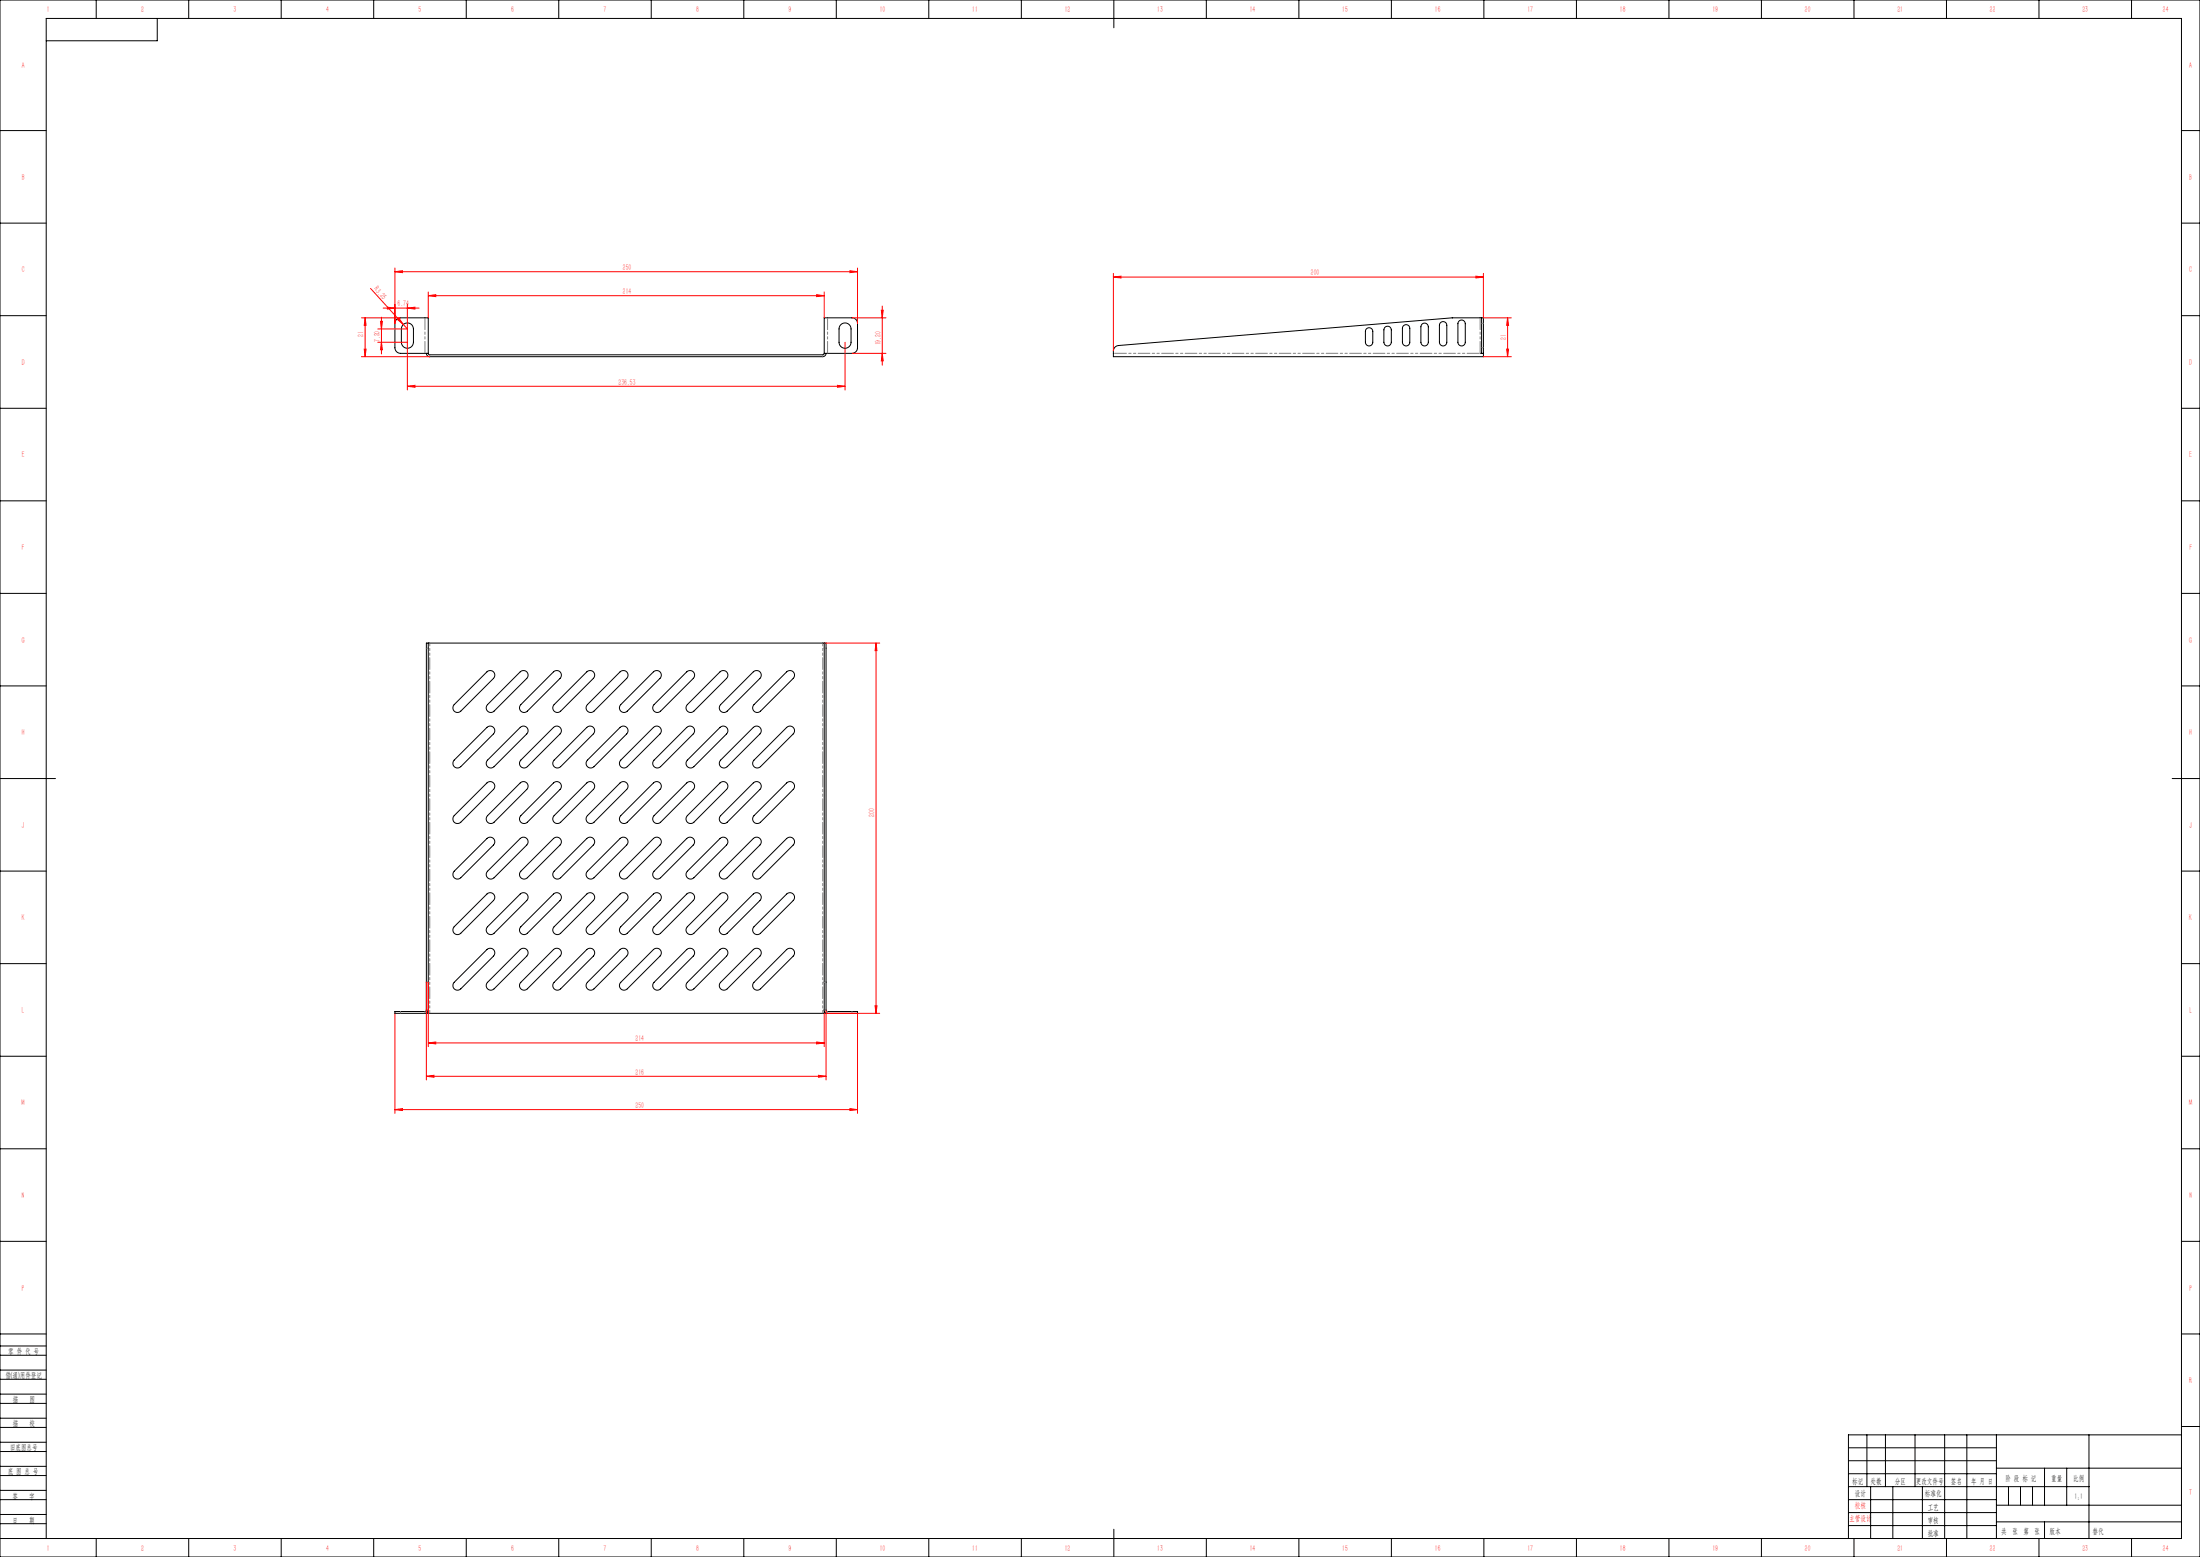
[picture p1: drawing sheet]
<svg xmlns="http://www.w3.org/2000/svg" width="1189mm" height="841mm" viewBox="0 0 1189 841" stroke-linecap="round" stroke-linejoin="round" font-family="sans-serif">
<g fill="none" stroke="#000" stroke-width=".54">
<path d="M0 0h1189v841h-1189zM52 0v10M85 10v12h-60M102 0v10M152 0v10M202 0v10M252 0v10M302 0v10M352 0v10M402 0v10M452 0v10M502 0v10"/>
<path d="M552 0v10M602 0v15M652 0v10M702 0v10M752 0v10M802 0v10M852 0v10M902 0v10M952 0v10M1002 0v10M1052 0v10M1102 0v10"/>
<path d="M1152 0v10M0 71h25M1179 71h10M0 121h25M1179 121h10M0 171h25M218 175a3 3 0 0 1 3 0 3 3 0 0 1 2 3v7a3 3 0 0 1-3 3 3 3 0 0 1-3-3v-7zM454 175a3 3 0 0 1 4 0 3 3 0 0 1 2 3v7a3 3 0 0 1-3 3 3 3 0 0 1-4-3v-7zM738 178l2-1 2 1v7a2 2 0 0 1-2 2 2 2 0 0 1-2-2zM748 177l2-1 2 1v8a2 2 0 0 1-2 2 2 2 0 0 1-2-2zM758 176l2-1 2 2v8a2 2 0 0 1-2 2 2 2 0 0 1-2-2zM768 175h2l2 1v9a2 2 0 0 1-2 2 2 2 0 0 1-2-2z"/>
<path d="M778 174h2l2 1v10a2 2 0 0 1-2 2 2 2 0 0 1-2-2v-9zM788 174l2-1 2 1v11a2 2 0 0 1-2 2 2 2 0 0 1-2-2v-10zM801 172a1.5 1.5 0 0 1 1 1 1.5 1.5 0 0 1 0 1v17M801 172v19M801 172h-16l-181 15a4 4 0 0 0-2 5v1h200v-2M1179 171h10M230 191h-14a3 3 0 0 1-3-3v-13a3 3 0 0 1 3-3h15v19M230 191l1 1 1 1h213l1-1v-1M230 191h1M231 191l1 1h213v-1M445 191v-19h15a3 3 0 0 1 3 3v13a3 3 0 0 1-3 3h-14M445 191h1"/>
<path d="M800 191h1M801 191h1M0 221h25M1179 221h10M0 271h25M1179 271h10M0 321h25M1179 321h10M231 347h-1v199h-14a1.6 1.6 0 0 0-3 1h17h1v-1M231 347v200M231 347h214M445 347h1v199h1h14a1.5 1.5 0 0 1 2 0 1.5 1.5 0 0 1 0 1h-16h-1l-1-1"/>
<path d="M445 347v200M0 371h25M281 363a2.5 2.5 0 0 1 4 0 2.5 2.5 0 0 1 0 3l-18 18a2.5 2.5 0 0 1-4 0 2.5 2.5 0 0 1 0-3zM299 363a2.5 2.5 0 0 1 4 0 2.5 2.5 0 0 1 0 3l-18 18a2.5 2.5 0 0 1-4 0 2.5 2.5 0 0 1 0-3zM317 363a2.5 2.5 0 0 1 4 0 2.5 2.5 0 0 1 0 3l-18 18a2.5 2.5 0 0 1-4 0 2.5 2.5 0 0 1 0-3zM335 363a2.5 2.5 0 0 1 4 0 2.5 2.5 0 0 1 0 3l-18 18a2.5 2.5 0 0 1-4 0 2.5 2.5 0 0 1 0-3zM353 363a2.5 2.5 0 0 1 4 0 2.5 2.5 0 0 1 0 3l-18 18a2.5 2.5 0 0 1-4 0 2.5 2.5 0 0 1 0-3zM371 363a2.5 2.5 0 0 1 4 0 2.5 2.5 0 0 1 0 3l-18 18a2.5 2.5 0 0 1-4 0 2.5 2.5 0 0 1 0-3zM389 363a2.5 2.5 0 0 1 4 0 2.5 2.5 0 0 1 0 3l-18 18a2.5 2.5 0 0 1-4 0 2.5 2.5 0 0 1 0-3zM407 363a2.5 2.5 0 0 1 4 0 2.5 2.5 0 0 1 0 3l-18 18a2.5 2.5 0 0 1-4 0 2.5 2.5 0 0 1 0-3zM425 363a2.5 2.5 0 0 1 4 0 2.5 2.5 0 0 1 0 3l-18 18a2.5 2.5 0 0 1-4 0 2.5 2.5 0 0 1 0-3zM1179 371h10"/>
<path d="M245 381l18-18a2.5 2.5 0 0 1 4 0 2.5 2.5 0 0 1 0 3l-18 18a2.5 2.5 0 0 1-4 0 2.5 2.5 0 0 1 0-3zM245 411l18-18a2.5 2.5 0 0 1 4 0 2.5 2.5 0 0 1 0 3l-18 18a2.5 2.5 0 0 1-4 0 2.5 2.5 0 0 1 0-3zM263 411l18-18a2.5 2.5 0 0 1 4 0 2.5 2.5 0 0 1 0 3l-18 18a2.5 2.5 0 0 1-4 0 2.5 2.5 0 0 1 0-3zM281 411l18-18a2.5 2.5 0 0 1 4 0 2.5 2.5 0 0 1 0 3l-18 18a2.5 2.5 0 0 1-4 0 2.5 2.5 0 0 1 0-3zM299 411l18-18a2.5 2.5 0 0 1 4 0 2.5 2.5 0 0 1 0 3l-18 18a2.5 2.5 0 0 1-4 0 2.5 2.5 0 0 1 0-3zM317 411l18-18a2.5 2.5 0 0 1 4 0 2.5 2.5 0 0 1 0 3l-18 18a2.5 2.5 0 0 1-4 0 2.5 2.5 0 0 1 0-3zM335 411l18-18a2.5 2.5 0 0 1 4 0 2.5 2.5 0 0 1 0 3l-18 18a2.5 2.5 0 0 1-4 0 2.5 2.5 0 0 1 0-3zM353 411l18-18a2.5 2.5 0 0 1 4 0 2.5 2.5 0 0 1 0 3l-18 18a2.5 2.5 0 0 1-4 0 2.5 2.5 0 0 1 0-3zM371 411l18-18a2.5 2.5 0 0 1 4 0 2.5 2.5 0 0 1 0 3l-18 18a2.5 2.5 0 0 1-4 0 2.5 2.5 0 0 1 0-3zM389 411l18-18a2.5 2.5 0 0 1 4 0 2.5 2.5 0 0 1 0 3l-18 18a2.5 2.5 0 0 1-4 0 2.5 2.5 0 0 1 0-3zM407 411l18-18a2.5 2.5 0 0 1 4 0 2.5 2.5 0 0 1 0 3l-18 18a2.5 2.5 0 0 1-4 0 2.5 2.5 0 0 1 0-3zM0 421h30"/>
<path d="M281 423a2.5 2.5 0 0 1 4 0 2.5 2.5 0 0 1 0 3l-18 18a2.5 2.5 0 0 1-4 0 2.5 2.5 0 0 1 0-3zM1174 421h15M245 441l18-18a2.5 2.5 0 0 1 4 0 2.5 2.5 0 0 1 0 3l-18 18a2.5 2.5 0 0 1-4 0 2.5 2.5 0 0 1 0-3zM281 453a2.5 2.5 0 0 1 4 0 2.5 2.5 0 0 1 0 3l-18 18a2.5 2.5 0 0 1-4 0 2.5 2.5 0 0 1 0-3zM281 441l18-18a2.5 2.5 0 0 1 4 0 2.5 2.5 0 0 1 0 3l-18 18a2.5 2.5 0 0 1-4 0 2.5 2.5 0 0 1 0-3zM299 441l18-18a2.5 2.5 0 0 1 4 0 2.5 2.5 0 0 1 0 3l-18 18a2.5 2.5 0 0 1-4 0 2.5 2.5 0 0 1 0-3zM317 441l18-18a2.5 2.5 0 0 1 4 0 2.5 2.5 0 0 1 0 3l-18 18a2.5 2.5 0 0 1-4 0 2.5 2.5 0 0 1 0-3zM335 441l18-18a2.5 2.5 0 0 1 4 0 2.5 2.5 0 0 1 0 3l-18 18a2.5 2.5 0 0 1-4 0 2.5 2.5 0 0 1 0-3zM353 441l18-18a2.5 2.5 0 0 1 4 0 2.5 2.5 0 0 1 0 3l-18 18a2.5 2.5 0 0 1-4 0 2.5 2.5 0 0 1 0-3zM371 441l18-18a2.5 2.5 0 0 1 4 0 2.5 2.5 0 0 1 0 3l-18 18a2.5 2.5 0 0 1-4 0 2.5 2.5 0 0 1 0-3zM389 441l18-18a2.5 2.5 0 0 1 4 0 2.5 2.5 0 0 1 0 3l-18 18a2.5 2.5 0 0 1-4 0 2.5 2.5 0 0 1 0-3zM407 441l18-18a2.5 2.5 0 0 1 4 0 2.5 2.5 0 0 1 0 3l-18 18a2.5 2.5 0 0 1-4 0 2.5 2.5 0 0 1 0-3z"/>
<path d="M0 471h25M245 471l18-18a2.5 2.5 0 0 1 4 0 2.5 2.5 0 0 1 0 3l-18 18a2.5 2.5 0 0 1-4 0 2.5 2.5 0 0 1 0-3zM281 471l18-18a2.5 2.5 0 0 1 4 0 2.5 2.5 0 0 1 0 3l-18 18a2.5 2.5 0 0 1-4 0 2.5 2.5 0 0 1 0-3zM299 471l18-18a2.5 2.5 0 0 1 4 0 2.5 2.5 0 0 1 0 3l-18 18a2.5 2.5 0 0 1-4 0 2.5 2.5 0 0 1 0-3zM317 471l18-18a2.5 2.5 0 0 1 4 0 2.5 2.5 0 0 1 0 3l-18 18a2.5 2.5 0 0 1-4 0 2.5 2.5 0 0 1 0-3zM335 471l18-18a2.5 2.5 0 0 1 4 0 2.5 2.5 0 0 1 0 3l-18 18a2.5 2.5 0 0 1-4 0 2.5 2.5 0 0 1 0-3zM353 471l18-18a2.5 2.5 0 0 1 4 0 2.5 2.5 0 0 1 0 3l-18 18a2.5 2.5 0 0 1-4 0 2.5 2.5 0 0 1 0-3zM371 471l18-18a2.5 2.5 0 0 1 4 0 2.5 2.5 0 0 1 0 3l-18 18a2.5 2.5 0 0 1-4 0 2.5 2.5 0 0 1 0-3zM389 471l18-18a2.5 2.5 0 0 1 4 0 2.5 2.5 0 0 1 0 3l-18 18a2.5 2.5 0 0 1-4 0 2.5 2.5 0 0 1 0-3zM407 471l18-18a2.5 2.5 0 0 1 4 0 2.5 2.5 0 0 1 0 3l-18 18a2.5 2.5 0 0 1-4 0 2.5 2.5 0 0 1 0-3zM1179 471h10M281 483a2.5 2.5 0 0 1 4 0 2.5 2.5 0 0 1 0 3l-18 18a2.5 2.5 0 0 1-4 0 2.5 2.5 0 0 1 0-3z"/>
<path d="M245 501l18-18a2.5 2.5 0 0 1 4 0 2.5 2.5 0 0 1 0 3l-18 18a2.5 2.5 0 0 1-4 0 2.5 2.5 0 0 1 0-3zM281 513a2.5 2.5 0 0 1 4 0 2.5 2.5 0 0 1 0 3l-18 18a2.5 2.5 0 0 1-4 0 2.5 2.5 0 0 1 0-3zM281 501l18-18a2.5 2.5 0 0 1 4 0 2.5 2.5 0 0 1 0 3l-18 18a2.5 2.5 0 0 1-4 0 2.5 2.5 0 0 1 0-3zM299 513a2.5 2.5 0 0 1 4 0 2.5 2.5 0 0 1 0 3l-18 18a2.5 2.5 0 0 1-4 0 2.5 2.5 0 0 1 0-3zM299 501l18-18a2.5 2.5 0 0 1 4 0 2.5 2.5 0 0 1 0 3l-18 18a2.5 2.5 0 0 1-4 0 2.5 2.5 0 0 1 0-3zM317 513a2.5 2.5 0 0 1 4 0 2.5 2.5 0 0 1 0 3l-18 18a2.5 2.5 0 0 1-4 0 2.5 2.5 0 0 1 0-3zM317 501l18-18a2.5 2.5 0 0 1 4 0 2.5 2.5 0 0 1 0 3l-18 18a2.5 2.5 0 0 1-4 0 2.5 2.5 0 0 1 0-3zM335 513a2.5 2.5 0 0 1 4 0 2.5 2.5 0 0 1 0 3l-18 18a2.5 2.5 0 0 1-4 0 2.5 2.5 0 0 1 0-3zM335 501l18-18a2.5 2.5 0 0 1 4 0 2.5 2.5 0 0 1 0 3l-18 18a2.5 2.5 0 0 1-4 0 2.5 2.5 0 0 1 0-3zM353 513a2.5 2.5 0 0 1 4 0 2.5 2.5 0 0 1 0 3l-18 18a2.5 2.5 0 0 1-4 0 2.5 2.5 0 0 1 0-3zM353 501l18-18a2.5 2.5 0 0 1 4 0 2.5 2.5 0 0 1 0 3l-18 18a2.5 2.5 0 0 1-4 0 2.5 2.5 0 0 1 0-3zM371 513a2.5 2.5 0 0 1 4 0 2.5 2.5 0 0 1 0 3l-18 18a2.5 2.5 0 0 1-4 0 2.5 2.5 0 0 1 0-3z"/>
<path d="M371 501l18-18a2.5 2.5 0 0 1 4 0 2.5 2.5 0 0 1 0 3l-18 18a2.5 2.5 0 0 1-4 0 2.5 2.5 0 0 1 0-3zM389 513a2.5 2.5 0 0 1 4 0 2.5 2.5 0 0 1 0 3l-18 18a2.5 2.5 0 0 1-4 0 2.5 2.5 0 0 1 0-3zM389 501l18-18a2.5 2.5 0 0 1 4 0 2.5 2.5 0 0 1 0 3l-18 18a2.5 2.5 0 0 1-4 0 2.5 2.5 0 0 1 0-3zM407 513a2.5 2.5 0 0 1 4 0 2.5 2.5 0 0 1 0 3l-18 18a2.5 2.5 0 0 1-4 0 2.5 2.5 0 0 1 0-3zM407 501l18-18a2.5 2.5 0 0 1 4 0 2.5 2.5 0 0 1 0 3l-18 18a2.5 2.5 0 0 1-4 0 2.5 2.5 0 0 1 0-3zM425 513a2.5 2.5 0 0 1 4 0 2.5 2.5 0 0 1 0 3l-18 18a2.5 2.5 0 0 1-4 0 2.5 2.5 0 0 1 0-3zM0 521h25M245 531l18-18a2.5 2.5 0 0 1 4 0 2.5 2.5 0 0 1 0 3l-18 18a2.5 2.5 0 0 1-4 0 2.5 2.5 0 0 1 0-3zM1179 521h10M230 547h1M231 547h214M446 547h-1"/>
<path d="M0 571h25M1179 571h10M0 621h25M1179 621h10M0 671h25M1179 671h10M0 732h25M0 727h25M0 721h25M1179 721h10M0 745h25M0 740h25"/>
<path d="M0 758h25M0 753h25M0 771h25M0 766h25M0 779h25M1009 775v28M1019 775v28M1035 775v28M1051 775v56M1063 775v56M1079 775v56M1129 775v56"/>
<path d="M1179 771h10M1179 775h-180v56M0 784h25M0 797h25M0 792h25M999 782h80M999 789h80M999 796h80M1079 793h100M1105 793v20M1117 793v20M0 810h25"/>
<path d="M0 805h25M0 818h25M999 810h80M999 803h130M999 817h80M1011 803v28M1023 803v28M1039 803v28M1079 813h100M1085 803v10M1092 803v10M1098 803v10"/>
<path d="M0 823h25M0 831h1179v-821h-1154v821M52 831v10M102 831v10M152 831v10M202 831v10M252 831v10M302 831v10M352 831v10M402 831v10M452 831v10M502 831v10"/>
<path d="M552 831v10M602 826v15M652 831v10M702 831v10M752 831v10M802 831v10M852 831v10M902 831v10M952 831v10M999 824h80M1002 831v10M1052 831v10"/>
<path d="M1079 822h100M1102 831v10M1105 822v9M1152 831v10"/>
</g>
<path d="M230 172v19M800 172v19M447 191v-19" fill="none" stroke="#808080" stroke-width=".54" stroke-dasharray="6.3 1.3 1.3 1.3 1.3 1.3" stroke-dashoffset="-.1"/>
<g fill="none" stroke="#808080" stroke-width=".54" stroke-dasharray="6.3 1.3 1.3 1.3 1.3 1.3">
<path d="M802 175h-1M232 192v1M445 192v1M801 188h1M231 350h-1M446 350h-1M230 530h1M231 531h-1M445 530h1M446 531h-1M216 546v1M230 546v1"/>
<path d="M230 546h1M446 546h-1M447 546v1M460 547v-1"/>
</g>
<path d="M445 347v200M232 547v-200" fill="none" stroke="#808080" stroke-width=".54" stroke-dasharray="6.3 1.3 1.3 1.3 1.3 1.3" stroke-dashoffset="4.8"/>
<path d="M800 191h-198" fill="none" stroke="#808080" stroke-width=".54" stroke-dasharray="6.3 1.3 1.3 1.3 1.3 1.3" stroke-dashoffset="-.7"/>
<g fill="none" stroke="#f00" stroke-width=".54">
<path d="M200 156l20 22h-16M213 147l5-1v1zM213 145v30M213 147h250M231 160l5-1v1zM231 158v14M231 160h214M441 159l4 1h-4zM445 158v14M459 146l4 1h-4zM463 145v30M602 150l4-1v1z"/>
<path d="M602 148v42M602 150h200M798 149l4 1h-4zM802 148v24h15M195 172h21M197 172v21M197 172l1 4h-1zM206 174h1l-1 4zM206 171v20M207 166h20M209 166h4l-4 1zM215 173l1-1 2 3z"/>
<path d="M220 166h4v1zM220 164v47M460 172h19M476 168h1v4zM477 165v32M815 172v4h-1zM815 172v21M195 193h37M197 189h1l-1 4zM204 185h16M206 185l1 4h-1zM457 185v26"/>
<path d="M460 191h19M477 191v4h-1zM802 193h15M814 189h1v4zM220 209l4-1v1zM220 209h237M453 208l4 1h-4zM445 347h30M473 347v200M473 347l1 4h-1zM230 530v53M231 530v35"/>
<path d="M213 547v54M445 547v18M446 547h29M446 546v37M463 547v54M473 543h1l-1 4zM231 563h5v1zM231 563h214M441 563h4l-4 1zM213 599h5v1zM213 599h250M230 581h5v1z"/>
<path d="M230 581h216M442 581h4l-4 1zM459 599h4l-4 1z"/>
</g>
<g fill="#f00">
<path d="M215 173l1-1 2 3z"/>
<path d="M220 209l4-1v1zM453 208l4 1h-4zM213 599h5v1zM459 599h4l-4 1z"/>
<path d="M213 147l5-1v1zM459 146l4 1h-4zM209 166h4l-4 1zM220 166h4v1z"/>
<path d="M197 189h1l-1 4zM197 172l1 4h-1zM206 185l1 4h-1zM206 174h1l-1 4z"/>
<path d="M476 168h1v4zM477 191v4h-1z"/>
<path d="M473 347l1 4h-1zM473 543h1l-1 4zM815 172v4h-1zM814 189h1v4z"/>
<path d="M231 160l5-1v1zM441 159l4 1h-4zM602 150l4-1v1zM798 149l4 1h-4z"/>
<path d="M231 563h5v1zM441 563h4l-4 1zM230 581h5v1zM442 581h4l-4 1z"/>
</g>
<g font-size="4.4" fill="#f00">
<text x="25" y="7">1</text>
<text x="76" y="7">2</text>
<text x="126" y="7">3</text>
<text x="176" y="7">4</text>
<text x="226" y="7">5</text>
<text x="276" y="7">6</text>
<text x="326" y="7">7</text>
<text x="376" y="7">8</text>
<text x="426" y="7">9</text>
<text x="475" y="7">10</text>
<text x="525" y="7">11</text>
<text x="575" y="7">12</text>
<text x="625" y="7">13</text>
<text x="675" y="7">14</text>
<text x="725" y="7">15</text>
<text x="775" y="7">16</text>
<text x="825" y="7">17</text>
<text x="875" y="7">18</text>
<text x="925" y="7">19</text>
<text x="975" y="7">20</text>
<text x="1025" y="7">21</text>
<text x="1075" y="7">22</text>
<text x="1125" y="7">23</text>
<text x="1169" y="7">24</text>
<text x="12" y="37">A</text>
<text x="1183" y="37">A</text>
<text x="12" y="97">B</text>
<text x="1183" y="97">B</text>
<text x="12" y="147">C</text>
<text x="337" y="146">250</text>
<text x="709" y="149">200</text>
<text x="1183" y="147">C</text>
<text x="202" y="156" transform="rotate(48 202 156)">R3.25</text>
<text x="337" y="159">214</text>
<text x="215" y="166">6.74</text>
<text x="196" y="182" transform="rotate(-90 196 182)">21</text>
<text x="205" y="185" transform="rotate(-90 205 185)">7.20</text>
<text x="814" y="184" transform="rotate(-90 814 184)">21</text>
<text x="476" y="187" transform="rotate(-90 476 187)">19.20</text>
<text x="12" y="197">D</text>
<text x="1183" y="197">D</text>
<text x="334" y="208">236.53</text>
<text x="12" y="247">E</text>
<text x="1183" y="247">E</text>
<text x="12" y="297">F</text>
<text x="1183" y="297">F</text>
<text x="12" y="347">G</text>
<text x="1183" y="347">G</text>
<text x="12" y="397">H</text>
<text x="1183" y="397">H</text>
<text x="473" y="441" transform="rotate(-90 473 441)">200</text>
<text x="12" y="447">J</text>
<text x="1183" y="447">J</text>
<text x="12" y="497">K</text>
<text x="1183" y="497">K</text>
<text x="12" y="547">L</text>
<text x="1183" y="547">L</text>
<text x="343" y="562">214</text>
<text x="343" y="580">216</text>
<text x="12" y="597">M</text>
<text x="343" y="598">250</text>
<text x="1183" y="597">M</text>
<text x="12" y="647">N</text>
<text x="1183" y="647">N</text>
<text x="12" y="697">P</text>
<text x="1183" y="697">P</text>
<text x="1183" y="747">R</text>
<text x="1183" y="807">T</text>
<text x="1002" y="815">校核</text>
<text x="999" y="822">主管设计</text>
<text x="25" y="838">1</text>
<text x="76" y="838">2</text>
<text x="126" y="838">3</text>
<text x="176" y="838">4</text>
<text x="226" y="838">5</text>
<text x="276" y="838">6</text>
<text x="326" y="838">7</text>
<text x="376" y="838">8</text>
<text x="426" y="838">9</text>
<text x="475" y="838">10</text>
<text x="525" y="838">11</text>
<text x="575" y="838">12</text>
<text x="625" y="838">13</text>
<text x="675" y="838">14</text>
<text x="725" y="838">15</text>
<text x="775" y="838">16</text>
<text x="825" y="838">17</text>
<text x="875" y="838">18</text>
<text x="925" y="838">19</text>
<text x="975" y="838">20</text>
<text x="1025" y="838">21</text>
<text x="1075" y="838">22</text>
<text x="1125" y="838">23</text>
<text x="1169" y="838">24</text>
</g>
<g font-size="4.4">
<text x="4" y="731">零 件 代 号</text>
<text x="3" y="744">借(通)用件登记</text>
<text x="7" y="757">描</text>
<text x="16" y="757">图</text>
<text x="7" y="771">描</text>
<text x="16" y="771">校</text>
<text x="5" y="783">旧底图总号</text>
<text x="4" y="796">底 图 总 号</text>
<text x="1001" y="801">标记</text>
<text x="1011" y="801">处数</text>
<text x="1024" y="801">分区</text>
<text x="1035" y="801">更改文件号</text>
<text x="1054" y="801">签名</text>
<text x="1065" y="801">年 月 日</text>
<text x="1084" y="800">阶 段 标 记</text>
<text x="1109" y="800">重量</text>
<text x="1120" y="800">比例</text>
<text x="7" y="809">签</text>
<text x="16" y="809">字</text>
<text x="1002" y="808">设计</text>
<text x="1040" y="808">标准化</text>
<text x="1042" y="815">工艺</text>
<text x="7" y="822">日</text>
<text x="16" y="822">期</text>
<text x="1042" y="822">审核</text>
<text x="1042" y="829">批准</text>
<text x="1082" y="828">共 张 第 张</text>
<text x="1108" y="828">版本</text>
</g>
<g font-size="4.4" fill="#0a0605">
<text x="1121" y="809">1:1</text>
<text x="1131" y="828">替代</text>
</g>
</svg>
